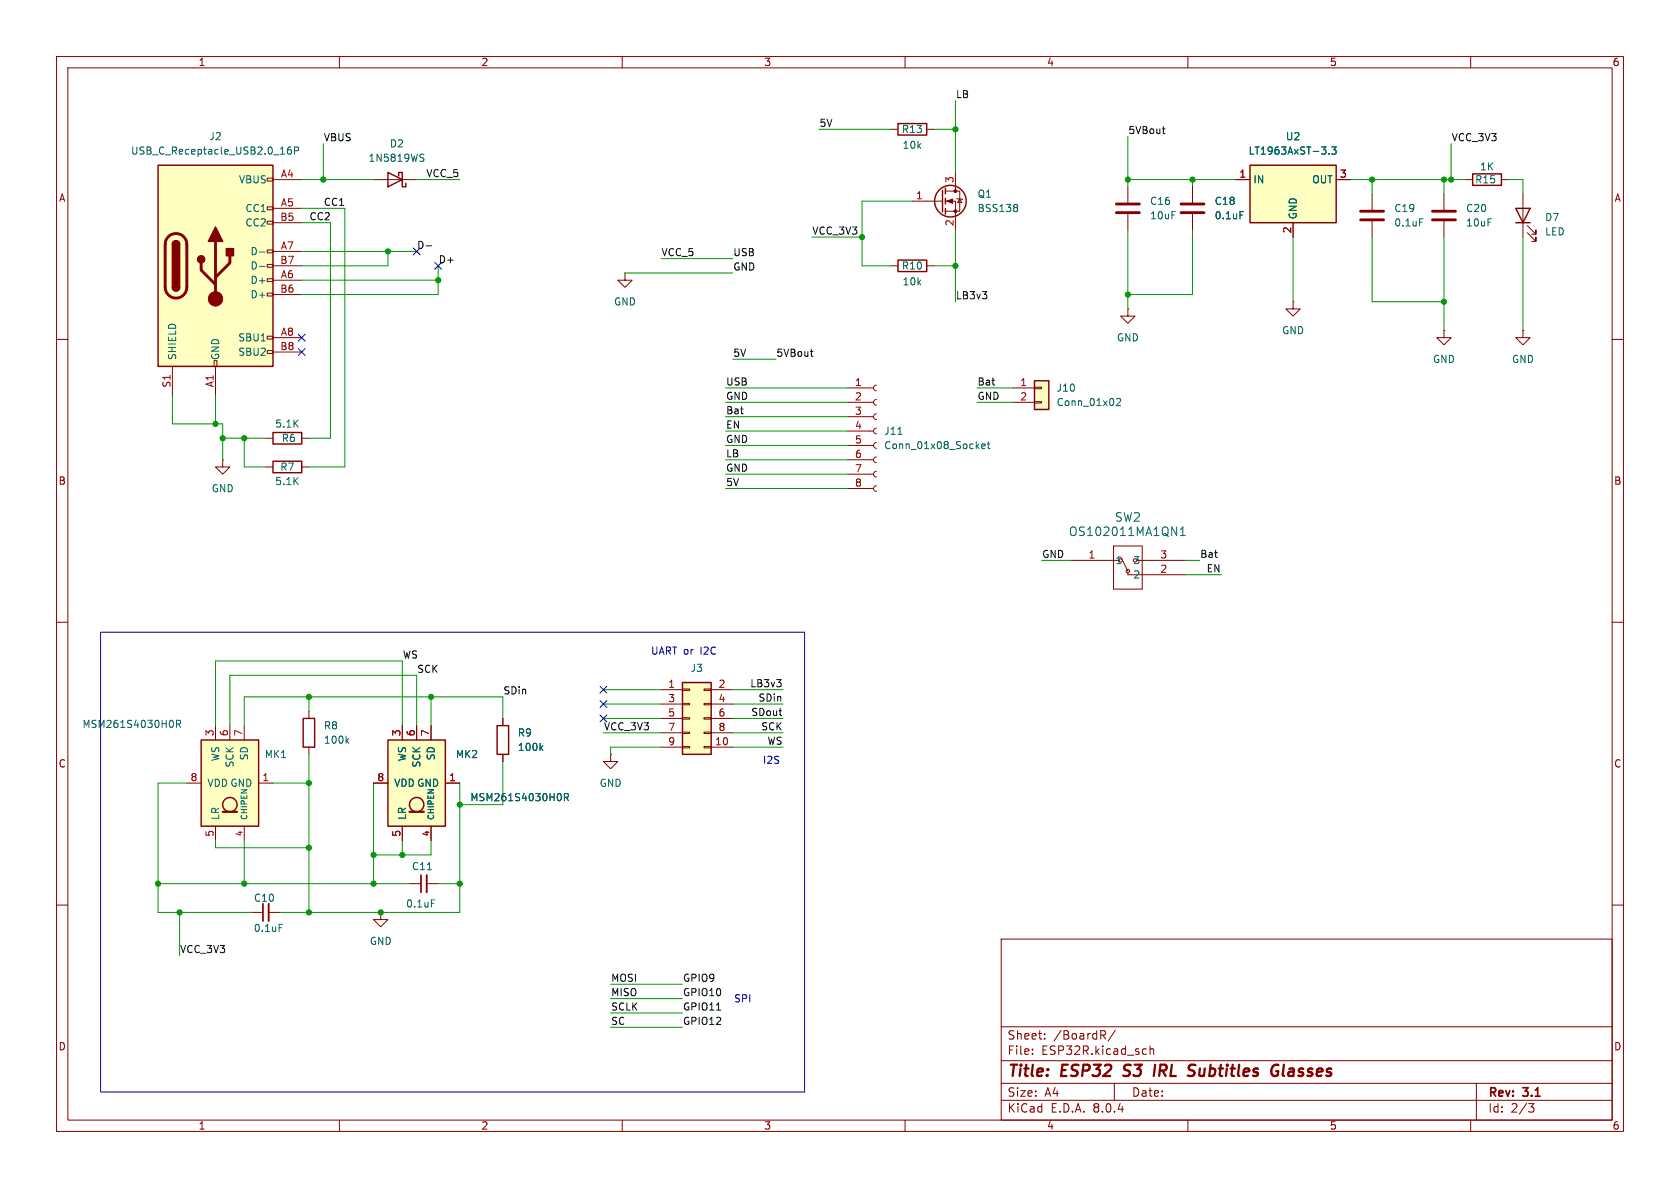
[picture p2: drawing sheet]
<svg xmlns="http://www.w3.org/2000/svg" width="297mm" height="210mm" viewBox="0 0 297 210" stroke-linecap="round" stroke-linejoin="round" font-family="sans-serif">
<g fill="none" stroke="#840000" stroke-width=".18">
<path d="M10 10h277v190h-277zM12 12h273v186h-273zM60 10v2M110 10v2M160 10v2M210 10v2M260 10v2M66 31.8h7.7M255.3 34.3v2.8M255.3 39.1v2.8M259.1 31.8h1.2M265.4 31.8h1.3"/>
<path d="M269.2 34.3v7.6M270 39.9l1.5 1.5v-.8v.8h-.7M10 60h2M270 41.1l1.5 1.6v-.8v.8h-.7M285 60h2M10 110h2M285 110h2M54.6 125.7v1.3M54.6 132.1v1.3M107.9 133.4v1.2h1.3l-1.3 1.3-1.2-1.3h1.2M107.9 133.4h.1M10 160h2"/>
<path d="M285 160h2M177 166h108v32h-108zM60 198v2M110 198v2M160 198v2M177 194.5h108M177 191.5h108M177 187.5h108M177 181.5h108M182.5 186.3v.1M182.5 185.5v.1M184.7 183.6v.1"/>
<path d="M184.7 182.8v.1M195 183l.5 .7M195.2 182.2l.3 .3-.1 .3-.2 .2M197 191.5v3M197.2 182.1l-1.3 2M202.5 185.4l.2 .1M202.7 186.3l-.2 .1M203.3 184.9v1.5M203.3 185.5l.2-.1 .4 .1 .1 .9M210 198v2M260 198v2M261 191.5v6.5"/>
<path d="M270.2 195.1h1l-.5 .6 .4 .1 .1 .5-.3 .3h-.4"/>
</g>
<path d="M198.6 190.1l.2 .1M198.9 188.4l-.2 .2 .1 .4M204.2 188.2l-.2 2M211 189.4a.44 .44 0 0 1 0 .6M211.1 188.2l.2 .1M225.3 188.3l.3-.1 .4 .1M225.6 189.4h.4l-.1 .6-.6 .2M227 188.2l-.2 1.7 .2 .3" fill="none" stroke="#840000" stroke-width=".4"/>
<path d="M68.6 30.5l2.5 1.3-2.5 1.2zM70.5 31.1v-.6h.6v2.5h.7v-.6M260.3 30.7h5.1v2.1h-5.1zM268 36.8h2.5l-1.3 2.6zM268 39.4h2.5M53.6 127h2v5.1h-2z" fill="none" stroke="#840000" stroke-width=".25"/>
<path d="M74.5 27.9l.3 .1 .1 .3-.2 .2h-.3M74.5 27.2l.4 .1M61.3 130.9l.4 .5M61.7 130.5l-.5 .5" fill="none" stroke="#006464" stroke-width=".18"/>
<path d="M253.2 38.9h4.1M253.2 37.3h4.1" fill="none" stroke="#840000" stroke-width=".51"/>
<path d="M120.6 120.7h5.1v12.7h-5.1z" fill="#ffffc2"/>
<g fill="none" stroke="#840000" stroke-width=".18">
<path d="M255.3 58.4v1.3h1.2l-1.2 1.3-1.3-1.3h1.3M255.3 58.4h.1M269.2 58.4v1.3h1.3l-1.3 1.3-1.2-1.3h1.2M269.2 58.4h.1M116.8 121.9h3.8M116.8 132.1h3.8M116.8 124.5h3.8M116.8 127h3.8M116.8 129.5h3.8M120.6 132h1.3v.2h-1.3zM120.6 129.4h1.3v.3h-1.3zM120.6 126.9h1.3v.2h-1.3z"/>
<path d="M120.6 124.3h1.3v.3h-1.3zM120.6 121.8h1.3v.2h-1.3zM124.5 132h1.2v.2h-1.2zM124.5 129.4h1.2v.3h-1.2zM124.5 126.9h1.2v.2h-1.2zM124.5 124.3h1.2v.3h-1.2zM124.5 121.8h1.2v.2h-1.2zM125.7 121.9h3.8M125.7 132.1h3.8M125.7 124.5h3.8M125.7 127h3.8M125.7 129.5h3.8"/>
</g>
<path d="M120.6 120.7h5.1v12.7h-5.1z" fill="none" stroke="#840000" stroke-width=".25"/>
<path d="M221 29.2h15.2v10.2h-15.2z" fill="#ffffc2"/>
<path d="M221 29.2h15.2v10.2h-15.2z" fill="none" stroke="#840000" stroke-width=".25"/>
<path d="M218.4 31.8h2.6M228.6 39.4v2.5M236.2 31.8h2.6" fill="none" stroke="#840000" stroke-width=".18"/>
<path d="M234.9 27.1v.1M235.4 26h.8l-.4 .5 .4 .1v.5l-.2 .1-.6-.1" fill="none" stroke="#006464" stroke-width=".18"/>
<path d="M27.9 29.2h20.4v35.6h-20.4z" fill="#ffffc2"/>
<g fill="none" stroke="#840000" stroke-width=".18">
<path d="M47.2 39.1h1.1v.5h-1.1zM47.2 36.6h1.1v.5h-1.1zM47.2 31.5h1.1v.5h-1.1zM48.3 31.8h5M48.3 36.8h5M48.3 39.4h5M47.2 59.4h1.1v.5h-1.1zM47.2 51.8h1.1v.5h-1.1zM47.2 49.3h1.1v.5h-1.1zM47.2 46.7h1.1v.5h-1.1zM47.2 44.2h1.1v.5h-1.1zM48.3 49.5h5"/>
<path d="M48.3 44.5h5M48.3 59.7h5M48.3 52.1h5M48.3 47h5M110.5 48.3v1.2h1.3l-1.3 1.3-1.3-1.3h1.3M110.5 48.3h.1M30.5 64.8v5.1M37.8 63.8h.6v1h-.6zM38.1 64.8v5.1M47.2 62h1.1v.5h-1.1zM48.3 62.2h5"/>
</g>
<path d="M27.9 29.2h20.4v35.6h-20.4zM30.5 50.8a.64 .64 0 0 0 .6 .6 .64 .64 0 0 0 .6-.6M30.5 43.2a.64 .64 0 0 1 .6-.7 .64 .64 0 0 1 .6 .7" fill="none" stroke="#840000" stroke-width=".25"/>
<path d="M29.8 41.8a1.9 1.9 0 0 1 2-.4 1.9 1.9 0 0 1 1.2 1.8v7.6a1.91 1.91 0 0 1-1.9 1.9 1.91 1.91 0 0 1-1.9-1.9v-7.8l.2-.6zM35.6 46.5v1.3l2.5 2.5M38.1 42.7v10.1M40.6 45.2v1.3l-2.5 2.5" fill="none" stroke="#840000" stroke-width=".51"/>
<g fill="#840000" stroke="#840000" stroke-width=".25">
<path d="M30.5 50.8h1.2a.64 .64 0 0 1-.6 .6 .64 .64 0 0 1-.6-.6z"/>
<path d="M30.5 43.2h1.2v7.6h-1.2z"/>
<path d="M30.7 42.7a.64 .64 0 0 1 .7-.1 .64 .64 0 0 1 .3 .6h-1.2z"/>
<path d="M38.1 40.1l1.3 2.6h-2.6z"/>
<path d="M40 43.9h1.3v1.3h-1.3z"/>
<circle cx="35.6" cy="45.8" r=".63"/>
</g>
<circle cx="38.1" cy="52.8" r="1.27" fill="#840000" stroke="#840000" stroke-width=".18"/>
<path d="M51.4 26h-.4a.86 .86 0 0 0 0 1.2l.5-.1v-.4l-.2-.2h-.4l-.1 .2M52.1 26.6h.6l.1-.2-.1-.3-.6-.1v1.2M45.9 44.5h.9M45.9 47.1h.9" fill="none" stroke="#006464" stroke-width=".18"/>
<path d="M35.6 130.8h10.1v15.3h-10.1z" fill="#ffffc2"/>
<g fill="none" stroke="#840000" stroke-width=".25">
<path d="M35.6 130.8h10.1v15.3h-10.1z"/>
<circle cx="40.6" cy="142.2" r="1.27"/>
</g>
<path d="M39.4 143.5h2.5" fill="none" stroke="#840000" stroke-width=".38"/>
<g fill="none" stroke="#840000" stroke-width=".18">
<path d="M210.8 33v2.8M210.8 37.8v2.8M242.6 34.3v2.8M242.6 39.1v2.8M228.6 53.3v1.3h1.3l-1.3 1.3-1.3-1.3h1.3M228.6 53.3h.1M33 138.4h2.6M38.1 128.3v2.5M40.6 128.3v2.5M43.2 128.3v2.5M45.7 138.4h2.6M38.1 146.1v2.5"/>
<path d="M43.2 146.1v2.5"/>
</g>
<path d="M219.2 37.4h.6M251 38.7h.6M31.2 128l.6-.1 .1-.2v-.3l-.7-.1v1.3M31.5 128l.4 .6" fill="none" stroke="#006464" stroke-width=".18"/>
<path d="M208.8 37.6h4.1M208.8 36.1h4.1M240.5 38.9h4.1M240.5 37.3h4.1" fill="none" stroke="#840000" stroke-width=".51"/>
<path d="M68.6 130.8h10.1v15.3h-10.1z" fill="#ffffc2"/>
<g fill="none" stroke="#840000" stroke-width=".25">
<path d="M158.7 21.8h5.1v2.1h-5.1zM68.6 130.8h10.1v15.3h-10.1zM87.9 128.3h2v5.1h-2z"/>
<circle cx="73.7" cy="142.2" r="1.27"/>
</g>
<path d="M72.4 143.5h2.5" fill="none" stroke="#840000" stroke-width=".38"/>
<g fill="none" stroke="#840000" stroke-width=".18">
<path d="M157.5 22.9h1.2M163.8 22.9h1.3M199.4 33v2.8M199.4 37.8v2.8M199.4 54.6v1.3h1.3l-1.3 1.3-1.3-1.3h1.3M199.4 54.6h.1M189.2 99.1h7.6M196.8 96.5h5.1v7.6h-5.1zM198.1 98.4l1.3 2.6M201 99.1h8.5M199.4 101.3v.3h10.1M66 138.4h2.6"/>
<path d="M71.1 128.3v2.5M73.7 128.3v2.5M76.2 128.3v2.5M78.7 138.4h2.6M88.9 127v1.3M88.9 133.4v1.2M71.1 146.1v2.5M76.2 146.1v2.5"/>
<circle cx="198.1" cy="99.1" r=".3"/>
<circle cx="199.4" cy="101" r=".3"/>
</g>
<path d="M208.7 94.7h.8M208.7 93.6l.4-.4v1.5M95.6 132.2l.4 .5M96 131.8l-.5 .5M99.8 140.9h.6l.1-.2-.1-.3-.6-.1v1.2M100.1 140.9l.4 .6" fill="none" stroke="#006464" stroke-width=".18"/>
<path d="M197.4 37.6h4M197.4 36.1h4" fill="none" stroke="#840000" stroke-width=".51"/>
<path d="M182.9 67.3h2.5v5.1h-2.5z" fill="#ffffc2"/>
<g fill="none" stroke="#840000" stroke-width=".18">
<path d="M161.3 35.6h5.3M167.1 35.6h1.8v5M167.1 33.8h2.6v3.5h-2.6M168.9 30.5v3.3M169.2 35.1l.1 .1h.8l.1 .1M169.7 35.2l.4 .6h-.8zM210.8 33v2.8M210.8 37.8v2.8M218.4 31.8h2.6M228.6 39.4v2.5M236.2 31.8h2.6M157.5 47h1.2"/>
<path d="M163.8 47h1.3M47 77.5h1.3M53.3 77.5h1.3M149.9 68.6h4.5M149.9 71.1h4.5M149.9 78.7h4.5M149.9 76.2h4.5M149.9 73.7h4.5M154.9 78.2l-.3 .2-.2 .3 .2 .4 .3 .1M154.9 75.7l-.3 .1-.2 .4 .2 .4 .3 .1M154.9 73.2l-.3 .1-.2 .4 .2 .3 .3 .2M154.9 70.6l-.3 .2-.2 .3 .2 .4 .3 .1"/>
<path d="M154.9 68.1l-.3 .1-.2 .4 .2 .3 .3 .2M179.1 68.6h3.8M179.1 71.1h3.8M182.9 71h1.2v.2h-1.2zM182.9 68.5h1.2v.2h-1.2zM39.4 81.3v1.3h1.2l-1.2 1.2-1.3-1.2h1.3M39.4 81.3h.1M47 82.6h1.3M53.3 82.6h1.3M149.9 86.4h4.5M149.9 83.8h4.5M149.9 81.3h4.5"/>
<path d="M154.9 85.9l-.3 .1-.2 .4 .2 .3 .3 .2M154.9 83.3l-.3 .2-.2 .3 .2 .4 .3 .1M154.9 80.8l-.3 .1-.2 .4 .2 .3 .3 .2M66 138.4h2.6M71.1 128.3v2.5M73.7 128.3v2.5M76.2 128.3v2.5M78.7 138.4h2.6M88.9 127v1.3M88.9 133.4v1.2M71.1 146.1v2.5M72.4 156.2h2"/>
<path d="M75.4 156.2h2.1M76.2 146.1v2.5M44.4 161.3h2.1M47.5 161.3h2M67.3 161.3v1.3h1.3l-1.3 1.2-1.3-1.2h1.3M67.3 161.3h.1"/>
</g>
<g fill="none" stroke="#840000" stroke-width=".25">
<path d="M166.6 33.7v3.8M167.1 33.3v1M167.1 35.1v1M167.1 36.8v1M158.7 46h5.1v2h-5.1zM48.3 76.5h5v2h-5zM182.9 67.3h2.5v5.1h-2.5zM48.3 81.5h5v2.1h-5z"/>
<circle cx="168" cy="35.6" r="2.79"/>
</g>
<g fill="none" stroke="#006464" stroke-width=".18">
<path d="M179.7 36.1l.2 .3-.2 .3 .2 .2v.3l-.2 .2M219.2 37.4h.6M234.9 27.1v.1M235.4 26h.8l-.4 .5 .4 .1v.5l-.2 .1-.6-.1M158.7 76.8h.8M173.6 78.9l.6-.1-.1-.3h-.4l-.1 .2v.6h.5M174.5 78.5h.5M174.7 78v1.1l.3 .2M197.4 70.6l.5-.2 .2 .4-.8 .9h.8M95.6 132.2l.4 .5M96 131.8l-.5 .5M75.6 153.7h.7"/>
<path d="M76.3 159.1h.6M99.8 140.9h.6l.1-.2-.1-.3-.6-.1v1.2M100.1 140.9l.4 .6M49.3 163.4h.6"/>
</g>
<g fill="#840000" stroke="#840000" stroke-width=".18">
<path d="M167.4 35.6l1-.4v.7z"/>
<circle cx="168.9" cy="37.3" r=".25"/>
<circle cx="168.9" cy="33.8" r=".25"/>
</g>
<path d="M47.5 159.8v3M75.4 154.7v3" fill="none" stroke="#840000" stroke-width=".33"/>
<path d="M46.5 159.8v3M74.4 154.7v3" fill="none" stroke="#840000" stroke-width=".3"/>
<path d="M205.5 22.8h.5M205.7 23.6h.3M75.3 43.5h1M143.2 62.1h.5M143.5 62.9l.2 .1M126.7 178.6h.7" fill="none" stroke="#0f0f0f" stroke-width=".18"/>
<path d="M17.8 111.8h124.4v81.2h-124.4z" fill="none" stroke="#0000c2" stroke-width=".18"/>
<g fill="none" stroke="#009600" stroke-width=".18">
<path d="M168.9 17.8v12.7M53.3 31.8h12.7M53.3 39.4h5.1v38.1h-3.8M53.3 36.8h7.7v45.8h-6.4M57.1 25.4v6.4M73.7 31.8h7.6M144.8 22.9h12.7M161.3 35.6h-8.9v11.4h5.1M165.1 22.9h3.8M199.4 31.8h19M199.4 24.1v8.9M210.8 31.8v1.2"/>
<path d="M238.8 31.8h20.3M242.6 31.8v2.5M255.3 31.8v2.5M256.5 25.4v6.4M266.7 31.8h2.5v2.5M53.3 49.5h24.2M53.3 44.5h20.4M68.6 44.5v2.5h-15.3M77.5 47v5.1h-24.2M110.5 48.3h19M116.8 45.7h12.7M143.5 41.9h8.9"/>
<path d="M165.1 47h3.8M168.9 40.6v12.7M199.4 40.6v14M210.8 40.6v11.5h-11.4M228.6 41.9v11.4M242.6 41.9v11.4h12.7M255.3 41.9v16.5M269.2 41.9v16.5M30.5 69.9v5h8.9v6.4M38.1 69.9v5M39.4 77.5h7.6M43.2 77.5v5.1h3.8"/>
<path d="M128.3 71.1h21.6M128.3 68.6h21.6M128.3 78.7h21.6M128.3 76.2h21.6M128.3 73.7h21.6M129.5 63.5h7.7M172.7 71.1h6.4M172.7 68.6h6.4M128.3 83.8h21.6M128.3 81.3h21.6M128.3 86.4h21.6M184.1 99.1h5.1"/>
<path d="M209.5 99.1h2.6M209.5 101.6h6.4M33 138.4h-5.1v22.9h16.5M38.1 128.3v-11.5h33v11.5M40.6 128.3v-8.9h33.1v8.9M48.3 138.4h6.3M54.6 123.2v2.5M54.6 133.4v27.9M66 138.4v17.8M76.2 123.2v5.1M81.3 138.4v22.9h-31.8M88.9 127v-3.8h-45.7v5.1"/>
<path d="M88.9 134.6v7.6h-7.6M106.7 121.9h10.1M106.7 129.5h10.1M106.7 124.5h10.1M106.7 127h10.1M116.8 132.1h-8.9v1.3M129.5 121.9h8.9M129.5 129.5h8.9M129.5 124.5h8.9M129.5 132.1h8.9M129.5 127h8.9M27.9 156.2h44.5"/>
<path d="M38.1 148.6v1.3h16.5M43.2 148.6v7.6M71.1 148.6v2.5M76.2 148.6v2.5h-10.2M77.5 156.2h3.8M31.7 161.3v7.6M107.9 179.1h12.7M107.9 174h12.7M107.9 176.5h12.7M107.9 181.6h12.7"/>
</g>
<g fill="none" stroke="#000084" stroke-width=".18">
<path d="M52.7 59.1l1.2 1.2M53.9 59.1l-1.2 1.2M73.1 43.8l1.2 1.3M74.3 43.8l-1.2 1.3M76.9 46.4l1.2 1.2M78.1 46.4l-1.2 1.2M52.7 61.6l1.2 1.2M53.9 61.6l-1.2 1.2M106.1 126.4l1.2 1.2M106.1 121.3l1.2 1.2M106.1 123.9l1.2 1.2M107.3 126.4l-1.2 1.2"/>
<path d="M107.3 121.3l-1.2 1.2M107.3 123.9l-1.2 1.2"/>
</g>
<g fill="#009600" stroke="#009600" stroke-width=".18">
<circle cx="256.5" cy="31.8" r=".46"/>
<circle cx="242.6" cy="31.8" r=".46"/>
<circle cx="255.3" cy="31.8" r=".46"/>
<circle cx="255.3" cy="53.3" r=".46"/>
<circle cx="210.8" cy="31.8" r=".46"/>
<circle cx="54.6" cy="123.2" r=".46"/>
<circle cx="71.1" cy="151.1" r=".46"/>
<circle cx="77.5" cy="49.5" r=".46"/>
<circle cx="68.6" cy="44.5" r=".46"/>
<circle cx="81.3" cy="142.2" r=".46"/>
<circle cx="76.2" cy="123.2" r=".46"/>
<circle cx="81.3" cy="156.2" r=".46"/>
<circle cx="199.4" cy="52.1" r=".46"/>
<circle cx="199.4" cy="31.8" r=".46"/>
<circle cx="168.9" cy="22.9" r=".46"/>
<circle cx="152.4" cy="41.9" r=".46"/>
<circle cx="168.9" cy="47" r=".46"/>
<circle cx="39.4" cy="77.5" r=".46"/>
<circle cx="43.2" cy="77.5" r=".46"/>
<circle cx="57.1" cy="31.8" r=".46"/>
<circle cx="38.1" cy="74.9" r=".46"/>
<circle cx="43.2" cy="156.2" r=".46"/>
<circle cx="54.6" cy="149.9" r=".46"/>
<circle cx="54.6" cy="138.4" r=".46"/>
<circle cx="54.6" cy="161.3" r=".46"/>
<circle cx="66" cy="156.2" r=".46"/>
<circle cx="66" cy="151.1" r=".46"/>
<circle cx="27.9" cy="156.2" r=".46"/>
<circle cx="67.3" cy="161.3" r=".46"/>
<circle cx="31.7" cy="161.3" r=".46"/>
</g>
<g font-size="2.8" fill="#840000">
<text x="178" y="190.9">Title:</text>
<text x="187.7" y="190.9">ESP32</text>
<text x="199.5" y="190.9">S3</text>
<text x="205.6" y="190.9">IRL</text>
<text x="212.5" y="190.9">Subtitles</text>
<text x="228" y="190.9">Glasses</text>
</g>
<g font-size="2.1" fill="#006464">
<text x="188.9" y="95">OS102011MA1QN1</text>
<text x="197" y="92.4">SW2</text>
</g>
<g font-size="2.1" fill="#840000">
<text x="178" y="184">Sheet:</text>
<text x="186.2" y="184">/BoardR/</text>
<text x="178" y="186.7">File:</text>
<text x="184.1" y="186.7">ESP32R.kicad_sch</text>
<text x="178" y="196.9">KiCad</text>
<text x="178" y="194.1">Size:</text>
<text x="184.7" y="194.1">A4</text>
<text x="185.7" y="196.9">E.D.A.</text>
<text x="193.3" y="196.9">8.0.4</text>
<text x="200" y="194.1">Date:</text>
<text x="263" y="194.3">Rev:</text>
<text x="263" y="196.9">Id:</text>
<text x="267.1" y="196.9">2/3</text>
<text x="269.4" y="194.3">3.1</text>
</g>
<g font-size="1.8" fill="#840000">
<text x="35" y="11.9">1</text>
<text x="85" y="11.9">2</text>
<text x="135" y="11.9">3</text>
<text x="185" y="11.9">4</text>
<text x="235" y="11.9">5</text>
<text x="285" y="11.9">6</text>
<text x="10.3" y="35.9">A</text>
<text x="285.3" y="35.9">A</text>
<text x="10.3" y="85.9">B</text>
<text x="285.3" y="85.9">B</text>
<text x="10.3" y="135.9">C</text>
<text x="285.3" y="135.9">C</text>
<text x="10.3" y="185.9">D</text>
<text x="285.3" y="185.9">D</text>
<text x="35" y="199.9">1</text>
<text x="85" y="199.9">2</text>
<text x="135" y="199.9">3</text>
<text x="185" y="199.9">4</text>
<text x="235" y="199.9">5</text>
<text x="285" y="199.9">6</text>
</g>
<g font-size="1.8" fill="#0f0f0f">
<text x="168.9" y="17.4">LB</text>
<text x="144.8" y="22.5">5V</text>
<text x="199.4" y="23.8">5VBout</text>
<text x="57.1" y="25.1">VBUS</text>
<text x="256.5" y="25.1">VCC_3V3</text>
<text x="75.3" y="31.4">VCC_5</text>
<text x="54.6" y="39">CC2</text>
<text x="57.1" y="36.5">CC1</text>
<text x="143.5" y="41.6">VCC_3V3</text>
<text x="73.7" y="44.1">D-</text>
<text x="77.5" y="46.6">D+</text>
<text x="116.8" y="45.4">VCC_5</text>
<text x="129.5" y="45.4">USB</text>
<text x="129.5" y="47.9">GND</text>
<text x="168.9" y="53">LB3v3</text>
<text x="129.5" y="63.2">5V</text>
<text x="137.2" y="63.2">5VBout</text>
<text x="128.3" y="70.8">GND</text>
<text x="128.3" y="68.2">USB</text>
<text x="172.7" y="70.8">GND</text>
<text x="172.7" y="68.2">Bat</text>
<text x="128.3" y="73.3">Bat</text>
<text x="128.3" y="75.9">EN</text>
<text x="128.3" y="83.5">GND</text>
<text x="128.3" y="80.9">LB</text>
<text x="128.3" y="78.4">GND</text>
<text x="128.3" y="86">5V</text>
<text x="184.1" y="98.7">GND</text>
<text x="212.1" y="98.7">Bat</text>
<text x="213.2" y="101.3">EN</text>
<text x="71.1" y="116.5">WS</text>
<text x="73.7" y="119">SCK</text>
<text x="88.9" y="122.8">SDin</text>
<text x="132.5" y="121.6">LB3v3</text>
<text x="134" y="124.1">SDin</text>
<text x="106.7" y="129.2">VCC_3V3</text>
<text x="132.7" y="126.7">SDout</text>
<text x="134.5" y="129.2">SCK</text>
<text x="135.6" y="131.7">WS</text>
<text x="31.7" y="168.6">VCC_3V3</text>
<text x="107.9" y="173.6">MOSI</text>
<text x="120.6" y="173.6">GPIO9</text>
<text x="107.9" y="178.7">SCLK</text>
<text x="107.9" y="176.2">MISO</text>
<text x="120.6" y="176.2">GPIO10</text>
<text x="120.6" y="178.7">GPIO11</text>
<text x="107.9" y="181.3">SC</text>
<text x="120.6" y="181.3">GPIO12</text>
</g>
<g font-size="1.8" fill="#006464">
<text x="159.3" y="23.7">R13</text>
<text x="23.1" y="27.5">USB_C_Receptacle_USB2.0_16P</text>
<text x="36.9" y="25">J2</text>
<text x="65" y="28.8">1N5819WS</text>
<text x="68.8" y="26.3">D2</text>
<text x="159.5" y="26.5">10k</text>
<text x="220.6" y="27.5">LT1963AxST-3.3</text>
<text x="227.2" y="25">U2</text>
<text x="42.1" y="32.6">VBUS</text>
<text x="172.7" y="35.2">Q1</text>
<text x="221.5" y="32.6">IN</text>
<text x="231.9" y="32.6">OUT</text>
<text x="260.7" y="32.6">R15</text>
<text x="261.5" y="30.3">1K</text>
<text x="43.3" y="37.7">CC1</text>
<text x="43.3" y="40.2">CC2</text>
<text x="172.7" y="37.7">BSS138</text>
<text x="203.2" y="36.4">C16</text>
<text x="203.2" y="39">10uF</text>
<text x="214.6" y="36.4">C18</text>
<text x="214.6" y="39">0.1uF</text>
<text x="229.5" y="38.9" transform="rotate(-90 229.5 38.9)">GND</text>
<text x="246.4" y="37.7">C19</text>
<text x="246.4" y="40.2">0.1uF</text>
<text x="259.1" y="37.7">C20</text>
<text x="259.1" y="40.2">10uF</text>
<text x="273.1" y="39.3">D7</text>
<text x="273.1" y="41.8">LED</text>
<text x="44.2" y="45.3">D-</text>
<text x="44.2" y="47.9">D-</text>
<text x="159.3" y="47.9">R10</text>
<text x="44.2" y="50.4">D+</text>
<text x="44.2" y="52.9">D+</text>
<text x="159.5" y="50.6">10k</text>
<text x="108.5" y="54.2">GND</text>
<text x="226.6" y="59.3">GND</text>
<text x="31.3" y="63.8" transform="rotate(-90 31.3 63.8)">SHIELD</text>
<text x="39" y="63.8" transform="rotate(-90 39 63.8)">GND</text>
<text x="42" y="60.6">SBU1</text>
<text x="42" y="63.1">SBU2</text>
<text x="197.4" y="60.6">GND</text>
<text x="253.2" y="64.4">GND</text>
<text x="267.2" y="64.4">GND</text>
<text x="186.7" y="72">Conn_01x02</text>
<text x="186.7" y="69.4">J10</text>
<text x="48.6" y="75.8">5.1K</text>
<text x="156.2" y="77.1">J11</text>
<text x="49.5" y="83.4">R7</text>
<text x="49.7" y="78.3">R6</text>
<text x="156.2" y="79.6">Conn_01x08_Socket</text>
<text x="37.3" y="87.2">GND</text>
<text x="48.6" y="86">5.1K</text>
<text x="197.1" y="99.9">1</text>
<text x="200.3" y="99.9">3</text>
<text x="200.3" y="102.5">2</text>
<text x="122" y="119">J3</text>
<text x="14.5" y="128.9">MSM261S4030H0R</text>
<text x="57.2" y="129.1">R8</text>
<text x="57.2" y="131.7">100k</text>
<text x="91.4" y="130.4">R9</text>
<text x="39" y="134.7" transform="rotate(-90 39 134.7)">WS</text>
<text x="41.5" y="135.8" transform="rotate(-90 41.5 135.8)">SCK</text>
<text x="44" y="134.5" transform="rotate(-90 44 134.5)">SD</text>
<text x="46.7" y="134.2">MK1</text>
<text x="72" y="134.7" transform="rotate(-90 72 134.7)">WS</text>
<text x="74.5" y="135.8" transform="rotate(-90 74.5 135.8)">SCK</text>
<text x="77.1" y="134.5" transform="rotate(-90 77.1 134.5)">SD</text>
<text x="80.5" y="134.2">MK2</text>
<text x="91.4" y="132.9">100k</text>
<text x="36.6" y="139.3">VDD GND</text>
<text x="69.6" y="139.3">VDD GND</text>
<text x="83" y="141.8">MSM261S4030H0R</text>
<text x="105.9" y="139.3">GND</text>
<text x="39" y="145" transform="rotate(-90 39 145)">LR</text>
<text x="72" y="145" transform="rotate(-90 72 145)">LR</text>
<text x="72.7" y="154">C11</text>
<text x="44.8" y="159.6">C10</text>
<text x="71.7" y="160.6">0.1uF</text>
<text x="44.8" y="164.9">0.1uF</text>
<text x="65.3" y="167.2">GND</text>
</g>
<g font-size="1.8" fill="#a90000">
<text x="49.5" y="31.5">A4</text>
<text x="161.9" y="35.3">1</text>
<text x="168.7" y="32.5" transform="rotate(-90 168.7 32.5)">3</text>
<text x="219" y="31.5">1</text>
<text x="236.8" y="31.5">3</text>
<text x="49.5" y="39.1">B5</text>
<text x="49.5" y="36.6">A5</text>
<text x="168.7" y="40.1" transform="rotate(-90 168.7 40.1)">2</text>
<text x="228.3" y="41.3" transform="rotate(-90 228.3 41.3)">2</text>
<text x="49.5" y="46.7">B7</text>
<text x="49.5" y="44.2">A7</text>
<text x="49.5" y="51.8">B6</text>
<text x="49.5" y="49.3">A6</text>
<text x="49.5" y="59.4">A8</text>
<text x="49.5" y="62">B8</text>
<text x="30.2" y="68.6" transform="rotate(-90 30.2 68.6)">S1</text>
<text x="37.8" y="68.6" transform="rotate(-90 37.8 68.6)">A1</text>
<text x="151.1" y="68.3">1</text>
<text x="151.1" y="70.9">2</text>
<text x="180.3" y="68.3">1</text>
<text x="180.3" y="70.9">2</text>
<text x="151.1" y="73.4">3</text>
<text x="151.1" y="75.9">4</text>
<text x="151.1" y="78.5">5</text>
<text x="151.1" y="81">6</text>
<text x="151.1" y="83.6">7</text>
<text x="151.1" y="86.1">8</text>
<text x="192.3" y="98.8">1</text>
<text x="205" y="101.3">2</text>
<text x="205" y="98.8">3</text>
<text x="118" y="121.7">1</text>
<text x="118" y="124.2">3</text>
<text x="126.9" y="121.7">2</text>
<text x="126.9" y="124.2">4</text>
<text x="37.8" y="130.2" transform="rotate(-90 37.8 130.2)">3</text>
<text x="40.4" y="130.2" transform="rotate(-90 40.4 130.2)">6</text>
<text x="42.9" y="130.2" transform="rotate(-90 42.9 130.2)">7</text>
<text x="70.9" y="130.2" transform="rotate(-90 70.9 130.2)">3</text>
<text x="73.4" y="130.2" transform="rotate(-90 73.4 130.2)">6</text>
<text x="75.9" y="130.2" transform="rotate(-90 75.9 130.2)">7</text>
<text x="118" y="126.7">5</text>
<text x="118" y="129.3">7</text>
<text x="118" y="131.8">9</text>
<text x="126.3" y="131.8">10</text>
<text x="126.9" y="126.7">6</text>
<text x="126.9" y="129.3">8</text>
<text x="33.6" y="138.2">8</text>
<text x="46.3" y="138.2">1</text>
<text x="66.6" y="138.2">8</text>
<text x="79.3" y="138.2">1</text>
<text x="37.8" y="148" transform="rotate(-90 37.8 148)">5</text>
<text x="70.9" y="148" transform="rotate(-90 70.9 148)">5</text>
</g>
<g font-size="1.8" fill="#0000c2">
<text x="115" y="115.9">UART or</text>
<text x="123.9" y="115.9">I2C</text>
<text x="134.8" y="135.2">I2S</text>
<text x="129.7" y="177.4">SPI</text>
</g>
<g font-size="1.4" fill="#a90000">
<text x="42.9" y="147.9" transform="rotate(-90 42.9 147.9)">4</text>
<text x="75.9" y="147.9" transform="rotate(-90 75.9 147.9)">4</text>
</g>
<g font-size="1.4" fill="#006464">
<text x="43.9" y="145" transform="rotate(-90 43.9 145)">CHIPEN</text>
<text x="76.9" y="145" transform="rotate(-90 76.9 145)">CHIPEN</text>
</g>
</svg>
